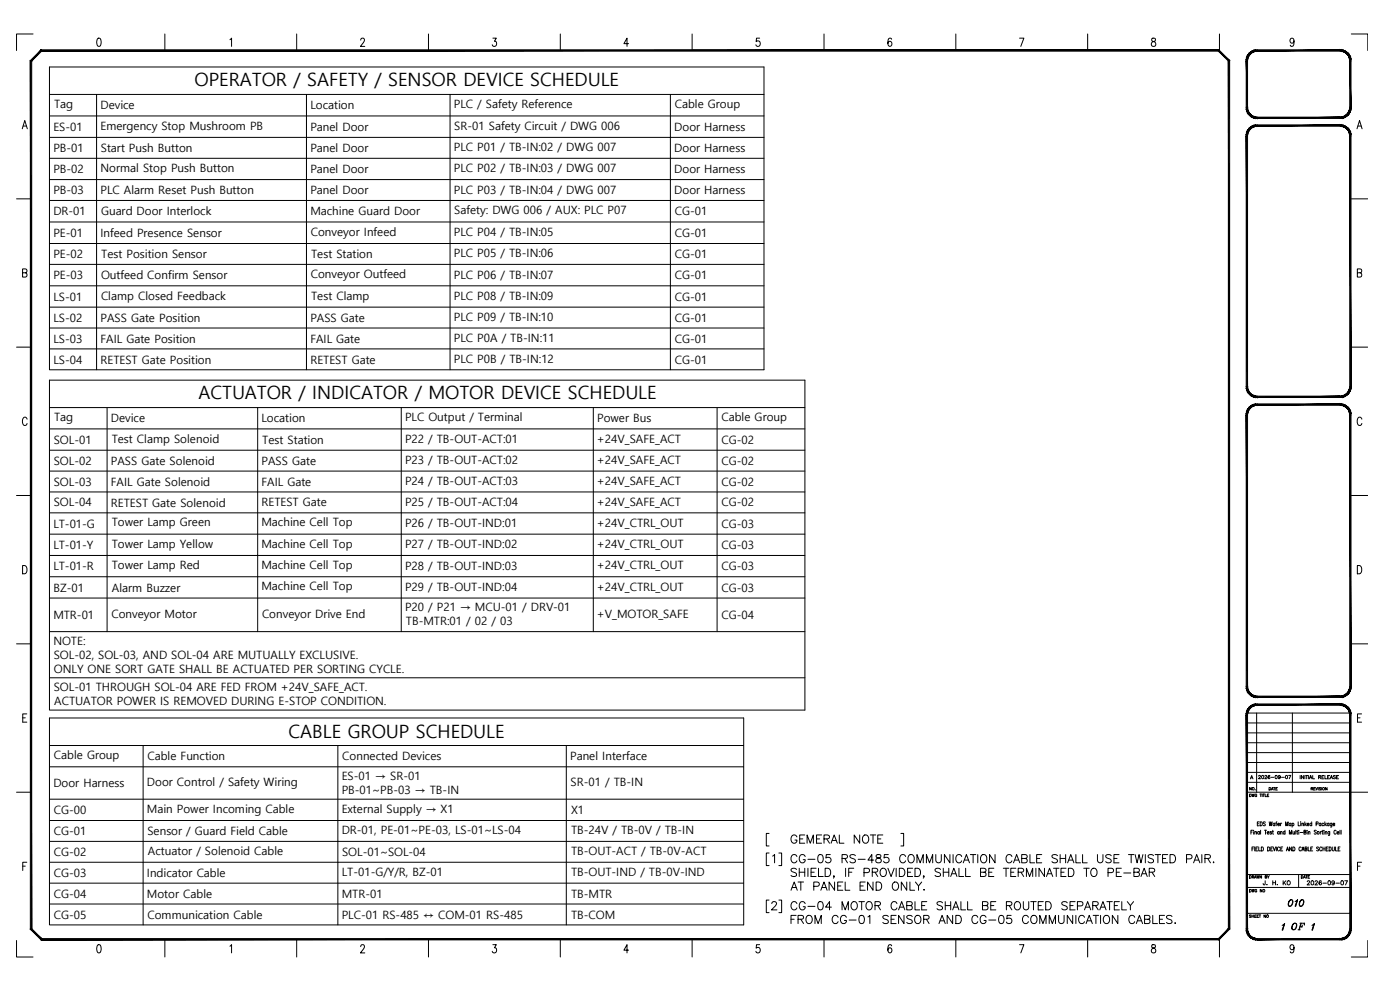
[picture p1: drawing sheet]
<svg xmlns="http://www.w3.org/2000/svg" width="420mm" height="297mm" viewBox="0 0 420 297" stroke-linecap="round" stroke-linejoin="round" font-family="sans-serif">
<!-- layer: Title blocks -->
<g fill="none" stroke="#000" stroke-width=".3">
<path d="M9.9 10.2h-4.9v4.9M29.3 11.5l.5-.1a1.61 1.61 0 0 1 0 2.5h-.2a1.83 1.83 0 0 1-.3-2.4zM49.5 10.2v4.9M69 11.9l.5-.5v2.5M89 10.2v4.9M108.3 12l.3-.6 .6 .1 .2 .4-.3 .8-.9 1.2h1.3M128.6 10.2v4.9M147.9 11.4h1.1l-.6 1a.73 .73 0 0 1 .6 1.1 .73 .73 0 0 1-1.3-.1M168.2 10.2v4.9M188.6 13.1h-1.4l1-1.7v2.5M207.7 10.2v4.9M228 11.4h-1l-.1 1.1a.76 .76 0 0 1 1.1 .1 .76 .76 0 0 1 0 1 .76 .76 0 0 1-1.1 .1v-.3"/>
<path d="M247.3 10.2v4.9M267.6 11.8a.54 .54 0 0 0-.9-.3l-.1 .4a1.61 1.61 0 0 0 .4 2 .73 .73 0 0 0 .7-.8 .73 .73 0 0 0-1-.6l-.2 .6M286.9 10.2v4.9M306 11.4h1.3l-.9 2.5M326.4 10.2v4.9M345.7 11.5v.8a.9 .9 0 0 1 1.1 .5 .9 .9 0 0 1-.4 1.1 .79 .79 0 0 1-.9-.8 .79 .79 0 0 1 1-.7l.2-.1a.52 .52 0 0 0-.3-.9zM366 10.2v4.9M388.4 12.3l-.3 .5a.67 .67 0 0 1-.9-.2 .67 .67 0 0 1 .2-.9 .67 .67 0 0 1 .9 .1l.1 .5a1.18 1.18 0 0 1-.8 1.6l-.4-.3M405.5 10.2h5v4.9M6.7 38.6l.7-2.4 .8 2.4M7 37.8h.9M407.3 38.6l.7-2.4 .8 2.4"/>
<path d="M407.6 37.8h.9M5 59.7h4.3M405.5 59.7h5M6.8 81.8l1.1-.1 .2-.3-.2-.6-1.1-.1v2.4h.8l.4-.2v-.8l-.4-.3M407.4 81.8l1.1-.1 .2-.3-.2-.6-1.1-.1v2.4h.8l.4-.2v-.8l-.4-.3M5 104.2h4.3M405.5 104.2h5M8.1 125.8a.72 .72 0 0 0-.9-.6 .72 .72 0 0 0-.5 .9v.6a.72 .72 0 0 0 .6 .9 .72 .72 0 0 0 .8-.5M408.7 125.8a.72 .72 0 0 0-.9-.6 .72 .72 0 0 0-.5 .9v.6a.72 .72 0 0 0 .5 .9 .72 .72 0 0 0 .9-.5M5 148.7h4.3M405.5 148.7h5M6.8 169.7a1.32 1.32 0 0 1 1.3 .8 1.32 1.32 0 0 1-.4 1.5l-.9 .2z"/>
<path d="M407.4 169.7a1.32 1.32 0 0 1 1.3 .8 1.32 1.32 0 0 1-.4 1.5l-.9 .2zM5 193.2h4.3M405.5 193.2h5M6.8 215.4h.8M8.1 214.2h-1.3v2.5h1.3M407.4 215.4h.8M408.6 214.2h-1.2v2.5h1.2M5 237.7h4.3M405.5 237.7h5M6.8 259.9h.8M8.1 258.7h-1.3v2.5M407.4 259.9h.8"/>
<path d="M408.6 258.7h-1.2v2.5M5 282.2v4.9h4.9M29.3 283.5l.5-.1a1.61 1.61 0 0 1 0 2.5h-.2a1.82 1.82 0 0 1-.3-2.4zM49.5 281.8v5.3M69 283.9l.5-.5v2.5M89 281.8v5.3M108.3 284l.3-.6 .6 .1 .2 .4-.3 .8-.9 1.2h1.3M128.6 281.8v5.3M147.9 283.4h1.1l-.6 1a.73 .73 0 0 1 .6 1.1 .73 .73 0 0 1-1.3-.1M168.2 281.8v5.3M188.6 285.1h-1.4l1-1.7v2.5M207.7 281.8v5.3"/>
<path d="M228 283.4h-1l-.1 1.1a.76 .76 0 0 1 1.1 .1 .76 .76 0 0 1 0 1 .76 .76 0 0 1-1.1 .1v-.3M247.3 281.8v5.3M267.6 283.8a.53 .53 0 0 0-.9-.3l-.1 .4a1.61 1.61 0 0 0 .4 2 .73 .73 0 0 0 .7-.8 .73 .73 0 0 0-1-.6l-.2 .6M286.9 281.8v5.3M306 283.4h1.3l-.9 2.5M326.4 281.8v5.3M345.7 283.5v.8a.9 .9 0 0 1 1 .5 .9 .9 0 0 1-.3 1.1 .79 .79 0 0 1-.9-.8 .79 .79 0 0 1 1-.7l.2-.1a.52 .52 0 0 0-.3-.9zM366 281.6v5.5M388.4 284.3l-.3 .6a.7 .7 0 0 1-1-.7 .7 .7 0 0 1 1-.7l.3 .8a1.18 1.18 0 0 1-.8 1.6l-.4-.3M410.5 282.2v4.9h-5"/>
</g>
<!-- layer: TITLE -->
<g fill="none" stroke="#000" stroke-width=".3">
<path d="M368.8 18.3v17.3M374.2 219.9h31.1M374.2 216.9h31.1M374.2 213.9h31.1M377.1 213.9v23.8M387.9 213.9v23.8M374.2 237.7h31.1M374.2 234.7h31.1M374.2 231.7h31.1M374.2 228.8h31.1M374.2 225.8h31.1M374.2 222.9h31.1"/>
<path d="M375 238.2l.5 .2-.1 .6h-.4zM375.5 236.3v.7l-.5-.7v.7M375.7 238.2l.2 .8 .2-.8 .2 .8 .1-.8M376.7 237h.1M377.2 238.4a.28 .28 0 0 0-.3-.2 .28 .28 0 0 0-.3 .3v.2a.28 .28 0 0 0 .3 .3 .28 .28 0 0 0 .3-.3h-.2M378.1 238.2h.5M378.4 238.2v.8M378.8 238.2v.8M379 238.2h.5M379.3 238.2v.8M379.7 238.2v.8h.4M380.3 238.6h.3"/>
<path d="M380.8 238.2h-.5v.8h.5M380.9 236.3l.4 .1-.1 .6h-.3zM381.5 237l.3-.7 .3 .7M381.6 236.8h.4M382.2 236.3h.5M382.4 236.3v.7M382.9 236.6h.3M383.4 236.3h-.5v.7h.5M393.5 236.6l.5-.2-.5-.1v.7M393.7 236.6l.3 .4M394.3 236.6h.3M394.7 236.3h-.4v.7h.4"/>
<path d="M394.9 236.3l.2 .7 .3-.7M395.6 236.3v.7M396.4 236.4h-.5l.5 .3-.1 .3-.4-.1M396.6 236.3v.7M398.3 236.3v.7l-.5-.7v.7M368.8 254.7v24M375.4 249.7h.4M375.7 254.7h.4M376 249.1h-.6v1.2M376.2 249.1h.1M376.2 249.5v.8M376.3 254.1h-.6v1.2"/>
<path d="M376.5 254.1v1.2M376.6 249.7l.4-.2 .1 .8M376.6 249.5v.8M376.9 254.7h.4M377.3 247.2h.4M377.5 254.1h-.6v1.2h.6M377.8 254.1v1.2h.5M377.9 246.6h-.6v1.2h.6M378 249.7a.33 .33 0 0 0-.5 0 .33 .33 0 0 0 0 .4 .33 .33 0 0 0 .5 0M378 249.5v.8M378.2 246.6a.6 .6 0 0 1 .6 .6 .6 .6 0 0 1-.6 .6zM378.3 249.1v1.2"/>
<path d="M378.5 254.1a.6 .6 0 0 1 .7 .6 .6 .6 0 0 1-.7 .6zM379.5 249.1h.6M379.7 246.8l-.2-.2-.4 .2 .6 .5a.33 .33 0 0 1-.1 .5 .33 .33 0 0 1-.5-.2M379.8 249.1v1.2M380.3 249.8h.5v-.3a.33 .33 0 0 0-.5 .4 .33 .33 0 0 0 .5 .2M380.4 254.1a.6 .6 0 0 1 .7 .6 .6 .6 0 0 1-.7 .6zM380.9 246.6l.2 1.2 .3-1.2 .2 1.2 .2-1.2M381.4 254.7h.3M381.6 249.7l-.4-.2 .4 .6-.2 .2-.3-.2M381.8 249.5h.4M382 249.1v1l.2 .2M382 254.1h-.6v1.2h.6"/>
<path d="M382.1 254.1l.4 1.2 .3-1.2M382.6 247.2l-.1-.2a.33 .33 0 0 0-.5 .4 .33 .33 0 0 0 .6 .2M382.6 247v.8M382.8 247h.4M383.1 254.1v1.2M383.2 246.6l-.2 .2v1M383.4 247.3h.6l-.1-.3a.34 .34 0 0 0-.5 .4 .34 .34 0 0 0 .6 .2M383.9 249.7l-.1-.2a.33 .33 0 0 0-.4 .4 .33 .33 0 0 0 .5 .2M383.9 249.5v.8M384.1 254.4a.35 .35 0 0 0-.5-.3 .35 .35 0 0 0-.2 .5v.3a.35 .35 0 0 0 .2 .4 .35 .35 0 0 0 .5-.3M384.3 249.7l.4-.2 .1 .8M384.3 249.5v.8"/>
<path d="M384.3 247v.8M384.4 254.7h.3M384.7 247l-.4 .3M385 254.1h-.6v1.2h.6M385.6 249.7a.33 .33 0 0 0-.4 0 .33 .33 0 0 0 0 .4 .33 .33 0 0 0 .4 0M385.6 249.1v1.2M385.8 247.8v-1.2l.4 1.2 .4-1.2v1.2M386 255.3l.4-1.2 .4 1.2M386.2 254.9h.4M387 250.3v-1.2l.3 1.2 .4-1.2v1.2M387.4 247.2l-.1-.2a.34 .34 0 0 0-.4 .4 .34 .34 0 0 0 .5 .2M387.4 247v.8"/>
<path d="M387.6 254.1v1.2l-.6-1.2v1.2M387.8 247.2l.1-.2a.34 .34 0 0 1 .4 .4 .34 .34 0 0 1-.5 .2M387.8 247v1.2M388 254.1a.6 .6 0 0 1 .6 .6 .6 .6 0 0 1-.6 .6zM388 249.5l.1 .7 .4-.1M388.5 249.5v.8M388.9 249.1v1.2M389.2 249.5h.3M389.3 249.1v1l.2 .2M389.6 246.6v1.2h.5M389.7 249.1h.1M389.8 249.5v.8"/>
<path d="M390.2 249.8h.8M390.3 246.6h.1M390.4 247v.8M390.5 254.4a.35 .35 0 0 0-.4-.3 .35 .35 0 0 0-.3 .5v.3a.35 .35 0 0 0 .3 .4 .35 .35 0 0 0 .4-.3M390.7 255.3l.4-1.2 .3 1.2M390.7 247.2l.5-.2v.8M390.7 247v.8M390.8 254.9h.5M391.3 249.7l.6-.1v-.4l-.6-.1v1.2l.6-.1-.2-.5M391.6 246.6v1.2M391.7 254.7l.5-.1v-.4l-.5-.1v1.2l.5-.1-.1-.5M391.8 247.3l.3 .5"/>
<path d="M392 247l-.4 .5M392.2 249.1h.1M392.3 249.5v.8M392.3 247.3h.5v-.3a.33 .33 0 0 0-.5 .4 .33 .33 0 0 0 .5 .2M392.6 254.1v1.2h.5M392.6 249.7l.5-.2v.8M392.6 249.5v.8M393.4 254.7h.3M393.7 247.2l-.1-.2a.34 .34 0 0 0-.5 .4 .34 .34 0 0 0 .6 .2M393.7 246.6v1.2M394 254.1h-.6v1.2h.6M395 247.2h.5l.1-.5-.6-.1v1.2"/>
<path d="M395 249.3l-.2-.2-.4 .2 .6 .5a.33 .33 0 0 1-.1 .5 .33 .33 0 0 1-.5-.2M395.8 254.3l-.3-.2-.4 .2 .6 .5a.33 .33 0 0 1-.1 .5 .33 .33 0 0 1-.5-.2M396.2 249.5v.8M396.4 247.2l-.1-.2a.34 .34 0 0 0-.4 .4 .34 .34 0 0 0 .5 .2M396.4 247v.8M396.6 249.5l-.4 .3M396.7 254.4a.35 .35 0 0 0-.4-.3 .35 .35 0 0 0-.3 .5v.3a.35 .35 0 0 0 .3 .4 .35 .35 0 0 0 .4-.3M396.7 249.5h.3M396.8 249.1v1l.3 .2M397 254.7h.7M397 254.1v1.2M397.3 247.2l-.1-.2a.34 .34 0 0 0-.5 .4 .34 .34 0 0 0 .6 .2"/>
<path d="M397.3 249.1h.1M397.3 249.5v.8M397.6 246.6v1.2M397.7 254.1v1.2M397.7 249.7l.5-.2v.8M397.7 249.5v.8M397.8 247.3l.3 .5M398 254.7h.4M398 247l-.4 .5M398.6 254.1h-.6v1.2h.6M398.9 247.2l-.1-.2a.33 .33 0 0 0-.5 .4 .33 .33 0 0 0 .6 .2M398.9 247v.8"/>
<path d="M398.9 254.1a.59 .59 0 0 1 .6 .6 .59 .59 0 0 1-.6 .6zM399.1 249.5l-.1 1.1h-.3M399.1 249.7l-.1-.2a.34 .34 0 0 0-.5 .4 .34 .34 0 0 0 .6 .2M399.7 247v1l-.4 .1M399.7 247.2l-.1-.2a.34 .34 0 0 0-.4 .4 .34 .34 0 0 0 .5 .2M399.8 254.1v.9l.3 .3 .3-.2 .1-1M400 247.3h.6l-.1-.3a.34 .34 0 0 0-.5 .4 .34 .34 0 0 0 .6 .2M400.8 254.1v1.2h.6M401 249.4a.35 .35 0 0 0-.4-.3 .35 .35 0 0 0-.3 .4v.3a.35 .35 0 0 0 .3 .5 .35 .35 0 0 0 .4-.3M401.3 249.8h.5l-.1-.3a.33 .33 0 0 0-.4 .4 .33 .33 0 0 0 .5 .2M401.6 254.7h.4M402.1 249.1v1.2"/>
<path d="M402.2 254.1h-.6v1.2h.6M402.5 249.1v1.2M374.2 274h31.1M374.2 266.3h31.1M374.2 262.4h31.1M375 262.7l.4 .1v.7h-.4zM375 266.9l.4 .1v.6h-.4zM375.5 274.6h-.5l.5 .6h-.5M375.7 266.9l.2 .7 .2-.7 .2 .7 .1-.7M375.7 274.5v.8M375.7 274.9h.6M375.8 263.1h.4l.1-.3-.5-.1v.8"/>
<path d="M376 263.1l.3 .4M376.3 274.5v.8M376.4 263.5l.3-.8 .3 .8M376.6 274.9h.2M376.6 263.2h.3M377 274.5h-.4v.8h.4M377.1 262.7l.2 .8 .2-.8 .2 .8 .2-.8M377.2 267.1a.28 .28 0 0 0-.3-.2 .28 .28 0 0 0-.3 .3v.1a.28 .28 0 0 0 .3 .4 .28 .28 0 0 0 .3-.4h-.2M377.3 274.9h.3M377.7 274.5h-.4v.8h.4M377.9 274.5h.5M378.1 274.5v.8"/>
<path d="M378.6 262.7v.8l-.5-.8v.8M378.7 266.9v.7l-.5-.7v.7M379.7 263.1h.4l.1-.3-.5-.1v.8l.5-.1-.2-.3M379.7 264.3l-.1 1.1h-.4l-.1-.3M379.8 274.5v.8l-.5-.8v.8M380.2 265.4h.1M380.4 262.7l.2 .8M380.9 262.7l-.3 .4M382 264.3v1.2M382 264.9h.8M382.8 264.3v1.2M383.3 265.4h.1"/>
<path d="M385.1 264.3v1.2M385.4 264.8l.5 .7M385.9 264.3l-.8 .8M393.7 277.7l.8-.6-.6 2M394.3 277.5l-.5 1.6M394.4 277.4l-.4 .2M394.5 277.1l-.8 2"/>
<circle cx="376.1" cy="236.6" r=".36"/>
<circle cx="397.2" cy="236.6" r=".36"/>
<circle cx="395.6" cy="249.8" r=".37"/>
<circle cx="379.3" cy="267.2" r=".35"/>
<circle cx="380.4" cy="274.9" r=".35"/>
<circle cx="386.8" cy="264.8" r=".57"/>
</g>
<g fill="#000" stroke="#000" stroke-width=".3">
<path d="M374 18.3l.4 13.9v-13.9zM374 18.3l.4 13.9h-.4z"/>
<path d="M376.8 15h.5v.3zM376.8 15l.1 .4 .4-.1zM376.3 15.1l.5-.1 .1 .4zM376.3 15.1l.1 .4 .5-.1zM375.8 15.3l.5-.2 .1 .4zM375.8 15.3l.2 .4 .4-.2zM375.4 15.6l.4-.3 .2 .4zM375.4 15.6l.2 .3 .4-.2zM375 15.9l.4-.3 .2 .3zM375 15.9l.2 .3 .4-.3zM375 15.9l.2 .3-.6 .1zM374.6 16.3l.4 .2 .2-.3zM374.6 16.3l.4 .2-.6 .3zM374.4 16.8l.3 .1 .3-.4zM374.4 16.8l.3 .1-.5 .3zM374.2 17.2l.3 .1 .2-.4zM374.2 17.2l.3 .1-.5 .4zM374 17.7l.4 .1 .1-.5zM374 17.7l.4 .1-.4 .5zM374.4 17.8l-.4 .5h.4z"/>
<path d="M377.3 15.3h24.9v-.3zM377.3 15h24.9l-24.9 .3z"/>
<path d="M405.1 18.3l.4 13.9v-13.9zM405.1 18.3l.4 13.9h-.4z"/>
<path d="M405.4 17.7l.1 .6h-.4zM405 17.8l.1 .5 .3-.6zM405.3 17.2l.1 .5-.4 .1zM404.9 17.3l.1 .5 .3-.6zM405.1 16.8l.2 .4-.4 .1zM404.8 16.9l.1 .4 .2-.5zM404.8 16.3l.3 .5-.3 .1zM404.5 16.5l.3 .4v-.6zM404.5 15.9l.3 .4-.3 .2zM404.5 15.9l-.3 .3 .3 .3zM404.1 15.6l.4 .3-.3 .3zM404.1 15.6l-.2 .3 .3 .3zM403.7 15.3l.4 .3-.2 .3zM403.7 15.3l-.2 .4 .4 .2zM403.2 15.1l.5 .2-.2 .4zM403.2 15.1l-.1 .4 .4 .2zM402.7 15l.5 .1-.1 .4zM402.7 15l-.1 .4 .5 .1zM402.2 15h.5l-.1 .4zM402.2 15v.3l.4 .1z"/>
<path d="M374 32.2h.4l-.4 .5zM374.4 32.2l-.4 .5h.4zM374 32.7h.4l-.2 .5zM374.4 32.7l-.2 .5 .3-.1zM374.2 33.2l.3-.1-.1 .6zM374.5 33.1l-.1 .6 .3-.1zM374.4 33.7l.3-.1-.1 .6zM374.7 33.6l-.1 .6 .4-.3zM374.6 34.2l.4-.3v.7zM375 33.9v.7l.2-.3zM375 34.6l.2-.3 .2 .6zM375.2 34.3l.2 .6 .2-.3zM375.6 34.6l.2 .6-.4-.3zM375.6 34.6l.2 .6 .2-.4zM376 34.8l.3 .6-.5-.2zM376 34.8l.3 .6 .1-.4zM376.4 35l.4 .5-.5-.1zM376.4 35l.4 .5 .1-.4zM376.9 35.1l.4 .4h-.5zM376.9 35.1l.4 .4v-.3z"/>
<path d="M376.8 37.5h.5v.4zM376.8 37.5l.1 .4h.4zM376.3 37.6l.5-.1 .1 .4zM376.3 37.6l.1 .4 .5-.1zM375.8 37.8l.5-.2 .1 .4zM375.8 37.8l.2 .4 .4-.2zM375.4 38.1l.4-.3 .2 .4zM375.4 38.1l.2 .3 .4-.2zM375 38.4l.4-.3 .2 .3zM375 38.4l.2 .3 .4-.3zM375 38.4l.2 .3-.6 .1zM374.6 38.8l.4 .3 .2-.4zM374.6 38.8l.4 .3-.6 .2zM374.4 39.3l.3 .1 .3-.3zM374.4 39.3l.3 .1-.5 .3zM374.2 39.7l.3 .2 .2-.5zM374.2 39.7l.3 .2-.5 .4zM374 40.3h.4l.1-.4zM374 40.3h.4l-.4 .5zM374.4 40.3l-.4 .5h.4z"/>
<path d="M377.3 35.5h24.9v-.3zM377.3 35.2h24.9l-24.9 .3z"/>
<path d="M377.3 37.9h24.9v-.4zM377.3 37.5h24.9l-24.9 .4z"/>
<path d="M402.2 35.2l.5 .3h-.5zM402.2 35.2l.5 .3-.1-.4zM402.6 35.1l.6 .3-.5 .1zM402.6 35.1l.6 .3-.1-.4zM403.1 35l.6 .2-.5 .2zM403.1 35l.6 .2-.2-.4zM403.5 34.8l.6 .1-.4 .3zM403.5 34.8l.6 .1-.2-.3zM403.9 34.6h.6l-.4 .3zM403.9 34.6h.6l-.3-.3zM404.2 34.3l.6-.1-.3 .4zM404.5 33.9l-.3 .4 .6-.1zM404.5 33.9l.6-.2-.3 .5zM404.8 33.6l-.3 .3 .6-.2zM404.8 33.6l.5-.4-.2 .5zM404.9 33.1l-.1 .5 .5-.4zM404.9 33.1l.5-.4-.1 .5zM405 32.7l-.1 .4 .5-.4zM405.5 32.2l-.1 .5h-.4zM405.1 32.2l-.1 .5 .5-.5z"/>
<path d="M374 40.8l.4 75.2v-75.2zM374 40.8l.4 75.2h-.4z"/>
<path d="M405.1 40.8l.4 75.2v-75.2zM405.1 40.8l.4 75.2h-.4z"/>
<path d="M405.4 40.3l.1 .5h-.4zM405 40.3l.1 .5 .3-.5zM405.3 39.7l.1 .6h-.4zM404.9 39.9l.1 .4 .3-.6zM405.1 39.3l.2 .4-.4 .2zM404.8 39.4l.1 .5 .2-.6zM404.8 38.8l.3 .5-.3 .1zM404.5 39.1l.3 .3v-.6zM404.5 38.4l.3 .4-.3 .3zM404.2 38.7l.3 .4v-.7zM404.1 38.1l.4 .3-.3 .3zM404.1 38.1l-.2 .3 .3 .3zM403.7 37.8l.4 .3-.2 .3zM403.7 37.8l-.2 .4 .4 .2zM403.2 37.6l.5 .2-.2 .4zM403.2 37.6l-.1 .4 .4 .2zM402.7 37.5l.5 .1-.1 .4zM402.7 37.5l-.1 .4 .5 .1zM402.2 37.5h.5l-.1 .4zM402.2 37.5v.4h.4z"/>
<path d="M374 116h.4l-.4 .5zM374.4 116l-.4 .5 .4-.1zM374 116.5l.4-.1-.2 .6zM374.4 116.4l-.2 .6 .3-.1zM374.2 117l.3-.1-.1 .5zM374.5 116.9l-.1 .5 .3-.1zM374.4 117.4l.3-.1-.1 .6zM374.7 117.3l-.1 .6 .4-.2zM374.6 117.9l.4-.2v.6zM375 117.7v.6l.2-.3zM375 118.3l.2-.3 .2 .6zM375.2 118l.2 .6 .2-.3zM375.6 118.3l.2 .6-.4-.3zM375.6 118.3l.2 .6 .2-.4zM376 118.5l.3 .6-.5-.2zM376 118.5l.3 .6 .1-.4zM376.4 118.7l.4 .5-.5-.1zM376.4 118.7l.4 .5 .1-.4zM376.9 118.8l.4 .5-.5-.1zM376.9 118.8l.4 .5v-.4z"/>
<path d="M377.3 118.9v.4l24.9-.4zM377.3 119.3l24.9-.4v.4z"/>
<path d="M402.2 118.9l.5 .3-.5 .1zM402.2 118.9l.5 .3-.1-.4zM402.6 118.8l.6 .3-.5 .1zM402.6 118.8l.6 .3-.1-.4zM403.1 118.7l.6 .2-.5 .2zM403.1 118.7l.6 .2-.2-.4zM403.5 118.5l.6 .1-.4 .3zM403.5 118.5l.6 .1-.2-.3zM403.9 118.3h.6l-.4 .3zM403.9 118.3h.6l-.3-.3zM404.2 118l.6-.1-.3 .4zM404.5 117.7l-.3 .3 .6-.1zM404.5 117.7l.6-.3-.3 .5zM404.8 117.3l-.3 .4 .6-.3zM404.8 117.3l.5-.3-.2 .4zM404.9 116.9l-.1 .4 .5-.3zM404.9 116.9l.5-.4-.1 .5zM405 116.4l-.1 .5 .5-.4zM405.5 116l-.1 .5-.4-.1zM405.1 116l-.1 .4 .5-.4z"/>
<path d="M374 124.5l.4 81.5v-81.5zM374 124.5l.4 81.5h-.4z"/>
<path d="M377.3 121.2v.4l24.9-.4zM377.3 121.6l24.9-.4v.4z"/>
<path d="M376.8 121.2h.5v.4zM376.8 121.2l.1 .4h.4zM376.3 121.4l.5-.2 .1 .4zM376.3 121.4l.1 .3 .5-.1zM375.8 121.6l.5-.2 .1 .3zM375.8 121.6l.2 .3 .4-.2zM375.4 121.8l.4-.2 .2 .3zM375.4 121.8l.2 .3 .4-.2zM375 122.2l.4-.4 .2 .3zM375 122.2l.2 .2 .4-.3zM375 122.2l.2 .2-.6 .2zM374.6 122.6l.4 .2 .2-.4zM374.6 122.6l.4 .2-.6 .2zM374.4 123l.3 .2 .3-.4zM374.4 123l.3 .2-.5 .3zM374.2 123.5l.3 .1 .2-.4zM374.2 123.5l.3 .1-.5 .4zM374 124l.4 .1 .1-.5zM374 124l.4 .1-.4 .4zM374.4 124.1l-.4 .4h.4z"/>
<path d="M405.4 124l.1 .5h-.4zM405 124.1l.1 .4 .3-.5zM405.3 123.5l.1 .5-.4 .1zM404.9 123.6l.1 .5 .3-.6zM405.1 123l.2 .5-.4 .1zM404.8 123.2l.1 .4 .2-.6zM404.8 122.6l.3 .4-.3 .2zM404.5 122.8l.3 .4v-.6zM404.5 122.2l.3 .4-.3 .2zM404.5 122.2l-.3 .2 .3 .4zM404.1 121.8l.4 .4-.3 .2zM404.1 121.8l-.2 .3 .3 .3zM403.7 121.6l.4 .2-.2 .3zM403.7 121.6l-.2 .3 .4 .2zM403.2 121.4l.5 .2-.2 .3zM403.2 121.4l-.1 .3 .4 .2zM402.7 121.2l.5 .2-.1 .3zM402.7 121.2l-.1 .4 .5 .1zM402.2 121.2h.5l-.1 .4zM402.2 121.2v.4h.4z"/>
<path d="M405.1 124.5l.4 81.5v-81.5zM405.1 124.5l.4 81.5h-.4z"/>
<path d="M374 206h.4l-.4 .5zM374.4 206l-.4 .5 .4-.1zM374 206.5l.4-.1-.2 .6zM374.4 206.4l-.2 .6 .3-.1zM374.2 207l.3-.1-.1 .6zM374.5 206.9l-.1 .6 .3-.2zM374.4 207.5l.3-.2-.1 .6zM374.7 207.3l-.1 .6 .4-.2zM374.6 207.9l.4-.2v.6zM375 207.7v.6l.2-.3zM375 208.3l.2-.3 .2 .6zM375.2 208l.2 .6 .2-.3zM375.6 208.3l.2 .6-.4-.3zM375.6 208.3l.2 .6 .2-.4zM376 208.5l.3 .6-.5-.2zM376 208.5l.3 .6 .1-.4zM376.4 208.7l.4 .5-.5-.1zM376.4 208.7l.4 .5 .1-.4zM376.9 208.8l.4 .5-.5-.1zM376.9 208.8l.4 .5v-.4z"/>
<path d="M374 214.5l.4 64.2v-64.2zM374 214.5l.4 64.2h-.4z"/>
<path d="M377.3 208.9v.4l24.9-.4zM377.3 209.3l24.9-.4v.4z"/>
<path d="M377.3 211.2v.4l24.9-.4zM377.3 211.6l24.9-.4v.4z"/>
<path d="M376.8 211.2h.5v.4zM376.8 211.2l.1 .4h.4zM376.3 211.4l.5-.2 .1 .4zM376.3 211.4l.1 .3 .5-.1zM375.8 211.6l.5-.2 .1 .3zM375.8 211.6l.2 .3 .4-.2zM375.4 211.8l.4-.2 .2 .3zM375.4 211.8l.2 .3 .4-.2zM375 212.2l.4-.4 .2 .3zM375 212.2l.2 .2 .4-.3zM375 212.2l.2 .2-.6 .2zM374.6 212.6l.4 .2 .2-.4zM374.6 212.6l.4 .2-.6 .2zM374.4 213l.3 .2 .3-.4zM374.4 213l.3 .2-.5 .3zM374.2 213.5l.3 .1 .2-.4zM374.2 213.5l.3 .1-.5 .4zM374 214l.4 .1 .1-.5zM374 214l.4 .1-.4 .4zM374.4 214.1l-.4 .4h.4z"/>
<path d="M402.2 208.9l.5 .3-.5 .1zM402.2 208.9l.5 .3-.1-.4zM402.6 208.8l.6 .3-.5 .1zM402.6 208.8l.6 .3-.1-.4zM403.1 208.7l.6 .2-.5 .2zM403.1 208.7l.6 .2-.2-.4zM403.5 208.5l.6 .1-.4 .3zM403.5 208.5l.6 .1-.2-.3zM403.9 208.3h.6l-.4 .3zM403.9 208.3h.6l-.3-.3zM404.2 208l.6-.1-.3 .4zM404.5 207.7l-.3 .3 .6-.1zM404.5 207.7l.6-.2-.3 .4zM404.8 207.3l-.3 .4 .6-.2zM404.8 207.3l.5-.3-.2 .5zM404.9 206.9l-.1 .4 .5-.3zM404.9 206.9l.5-.4-.1 .5zM405 206.4l-.1 .5 .5-.4zM405.5 206l-.1 .5-.4-.1zM405.1 206l-.1 .4 .5-.4z"/>
<path d="M405.4 214l.1 .5h-.4zM405 214.1l.1 .4 .3-.5zM405.3 213.5l.1 .5-.4 .1zM404.9 213.6l.1 .5 .3-.6zM405.1 213l.2 .5-.4 .1zM404.8 213.2l.1 .4 .2-.6zM404.8 212.6l.3 .4-.3 .2zM404.5 212.8l.3 .4v-.6zM404.5 212.2l.3 .4-.3 .2zM404.5 212.2l-.3 .2 .3 .4zM404.1 211.8l.4 .4-.3 .2zM404.1 211.8l-.2 .3 .3 .3zM403.7 211.6l.4 .2-.2 .3zM403.7 211.6l-.2 .3 .4 .2zM403.2 211.4l.5 .2-.2 .3zM403.2 211.4l-.1 .3 .4 .2zM402.7 211.2l.5 .2-.1 .3zM402.7 211.2l-.1 .4 .5 .1zM402.2 211.2h.5l-.1 .4zM402.2 211.2v.4h.4z"/>
<path d="M405.1 214.5l.4 64.2v-64.2zM405.1 214.5l.4 64.2h-.4z"/>
<path d="M368.6 18.3v260.3l.4 .2zM368.6 18.3l.4-.1v260.6zM365.7 15.3l2.9 3 .4-.1zM365.8 15l3.2 3.2-3.3-2.9zM12.5 15.3h353.2l.1-.3zM12.3 15h353.5l-353.3 .3zM12.3 15l-2.8 3.3 3-3zM9.1 18.2l3.2-3.2-2.8 3.3zM9.1 18.2l.4 260.4v-260.3zM9.1 18.2l.4 260.4-.4 .2zM9.1 278.8l3.4 2.8-3-3zM9.1 278.8l3.4 2.8-.2 .4zM12.5 281.6l-.2 .4 353.4-.4zM12.3 282l353.4-.4 .1 .4zM368.6 278.6l-2.9 3 .1 .4zM368.6 278.6l.4 .2-3.2 3.2z"/>
<path d="M374 278.7h.4l-.4 .5zM374.4 278.7l-.4 .5h.4zM374 279.2h.4l-.2 .5zM374.4 279.2l-.2 .5 .3-.1zM374.2 279.7l.3-.1-.1 .6zM374.5 279.6l-.1 .6 .3-.2zM374.4 280.2l.3-.2-.1 .6zM374.7 280l-.1 .6 .4-.2zM374.6 280.6l.4-.2v.6zM375 280.4v.6l.2-.2zM375 281l.2-.2 .2 .6zM375.2 280.8l.2 .6 .2-.3zM375.6 281.1l.2 .5-.4-.2zM375.6 281.1l.2 .5 .2-.3zM376 281.3l.3 .5-.5-.2zM376 281.3l.3 .5 .1-.3zM376.4 281.5l.4 .5-.5-.2zM376.4 281.5l.4 .5 .1-.4zM376.9 281.6l.4 .4h-.5zM376.9 281.6l.4 .4v-.4z"/>
<path d="M377.3 281.6v.4l24.9-.4zM377.3 282l24.9-.4v.4z"/>
<path d="M402.2 281.6l.5 .4h-.5zM402.2 281.6l.5 .4-.1-.4zM402.6 281.6l.6 .2-.5 .2zM402.6 281.6l.6 .2-.1-.3zM403.1 281.5l.6 .1-.5 .2zM403.1 281.5l.6 .1-.2-.3zM403.5 281.3l.6 .1-.4 .2zM403.5 281.3l.6 .1-.2-.3zM403.9 281.1l.6-.1-.4 .4zM403.9 281.1l.6-.1-.3-.2zM404.2 280.8l.6-.2-.3 .4zM404.5 280.4l-.3 .4 .6-.2zM404.5 280.4l.6-.2-.3 .4zM404.8 280l-.3 .4 .6-.2zM404.8 280l.5-.3-.2 .5zM404.9 279.6l-.1 .4 .5-.3zM404.9 279.6l.5-.4-.1 .5zM405 279.2l-.1 .4 .5-.4zM405.5 278.7l-.1 .5h-.4zM405.1 278.7l-.1 .5 .5-.5z"/>
</g>
<!-- layer: TABLE -->
<g fill="none" stroke="#000" stroke-width=".3">
<path d="M14.8 20.1h214.5v90.8h-214.5zM14.8 28.3h214.5M14.8 34.8h214.5M29 28.3v82.6M92 28.3v82.6M135.1 28.3v82.6M201.2 28.3v82.6M14.8 41.2h214.5M14.8 47.5h214.5M14.8 53.9h214.5M14.8 60.1h214.5M14.8 66.6h214.5"/>
<path d="M14.8 73.1h214.5M14.8 79.3h214.5M14.8 85.8h214.5M14.8 92.2h214.5M14.8 98.4h214.5M14.8 114.1h226.8v99h-226.8zM14.8 104.7h214.5M14.8 122.3h226.8M14.8 128.7h226.8M14.8 135.1h226.8M32.1 122.3v67.2M77.3 122.3v67.2"/>
<path d="M120.4 122.3v67.2M178.1 122.3v67.2M215.2 122.3v67.2M14.8 141.3h226.8M14.8 147.6h226.8M14.8 153.9h226.8M14.8 160.3h226.8M14.8 166.7h226.8M14.8 173.1h226.8M14.8 179.4h226.8M14.8 189.5h226.8M14.8 215.4h208.4v62.1h-208.4z"/>
<path d="M14.8 203.4h226.8M14.8 223.7h208.4M14.8 230.1h208.4M14.8 239.8h208.4M43 223.7v53.8M101.4 223.7v53.8M170 223.7v53.8M14.8 246.2h208.4M14.8 252.4h208.4M14.8 258.7h208.4M14.8 265h208.4M14.8 271.2h208.4"/>
</g>
<!-- layer: TEXT_TITLE -->
<g fill="none" stroke="#000" stroke-width=".3">
<path d="M375.3 233.7l.4-1 .3 1M375.4 233.4h.5M377.7 232.9l.2-.2 .4 .1-.6 .9h.6M379.6 232.9l.2-.2 .4 .1-.6 .9h.6M381.1 232.8v-.1a.45 .45 0 0 0-.6 .4 .45 .45 0 0 0 .5 .5 .31 .31 0 0 0 0-.5 .31 .31 0 0 0-.5 .2M381.5 233.2h.8M384.2 233a.31 .31 0 0 1-.4 .2 .31 .31 0 0 1-.1-.4 .31 .31 0 0 1 .5 0v.7l-.3 .2-.2-.2M384.6 233.2h.9M386.7 232.7h.7l-.5 1M390.2 232.7v1M391.2 232.7v1l-.6-1v1M391.6 232.7v1"/>
<path d="M391.8 232.7h.7M392.2 232.7v1M392.7 232.7v1M393 233.7l.3-1 .4 1M393.1 233.3h.5M394 232.7v1h.5M395.7 233.1h.6l.1-.2-.7-.2v1M396.1 233.1l.3 .6M396.7 233.1h.4M397.3 232.7h-.6v1h.6M397.6 232.7v1h.6M398.4 233.1h.4"/>
<path d="M399 232.7h-.6v1h.6M399.2 233.7l.4-1 .3 1M399.3 233.3h.5M400.8 232.8h-.7l.7 .7h-.7M401.1 233.1h.4M401.7 232.7h-.6v1h.6M230.8 250.1h-.8v3.7h.8M230.8 255.9h-.8v3.8h.8M231.9 256.9l.6-.5v2.5M233.8 255.9h.8v3.8h-.8M239.2 251.1a.92 .92 0 0 0-1.1-.6 .92 .92 0 0 0-.7 1 1.02 1.02 0 0 0 .3 1.3 1.02 1.02 0 0 0 1.3-.2l.2-.6h-.6M239.2 257a.91 .91 0 0 0-1.1-.6 .91 .91 0 0 0-.7 .9v.6a.92 .92 0 0 0 .7 1 .92 .92 0 0 0 1.1-.6"/>
<path d="M240 251.7h.9M241.5 250.5h-1.5v2.5h1.5M241.6 257a.91 .91 0 0 0-1-.6 .91 .91 0 0 0-.7 .9v.6a.89 .89 0 0 0 .9 1 .89 .89 0 0 0 .8-1h-.5M242.2 253v-2.5l1 2.5 .9-2.5v2.5M242.5 257.8h2.1M245.1 251.7h.9M245.8 256.5a.83 .83 0 0 1 1.1 .4 1.16 1.16 0 0 1 .1 1.4 1.16 1.16 0 0 1-1.2 .5l-.4-1zM246.6 250.5h-1.5v2.5h1.5M247.3 251.7l1.4-.1 .2-.6-.5-.5h-1.1v2.5M248.1 251.7l.8 1.3M249.2 256.4h-1.2l-.1 1.1a.88 .88 0 0 1 1.3-.1 .88 .88 0 0 1-.2 1.3 .88 .88 0 0 1-1.2-.3M249.4 253l.9-2.5 1 2.5"/>
<path d="M249.8 252.2h1.1M251.9 250.5v2.5h1.4M252.7 257.6l1.4-.1 .2-.4-.1-.5-.4-.2h-1.1v2.5M253.5 257.6l.8 1.3M256.7 256.7a.94 .94 0 0 0-1.6 .3l.2 .3 1.2 .5 .2 .7a1.08 1.08 0 0 1-1.6 0M257.5 257.8h2.2M258 250.5v2.5l-1.6-2.5v2.5M259.1 250.9a1.13 1.13 0 0 1 1.6 .2 1.13 1.13 0 0 1-.2 1.5 1.13 1.13 0 0 1-1.6-.1 1.13 1.13 0 0 1 .2-1.6zM261.2 250.5h1.6M262 250.5v2.5M262.2 258.1h-1.7l1.1-1.7v2.5M263.1 256.5a.49 .49 0 0 0 .2 .8 .9 .9 0 0 1 1 .4 .9 .9 0 0 1 0 1.1l-.9 .1-.5-.3a.92 .92 0 0 1 .2-1 .92 .92 0 0 1 .9-.3 .51 .51 0 0 0 .3-.8z"/>
<path d="M263.4 251.7h1M265 250.5h-1.6v2.5h1.6M266.6 256.4h-1.2l-.1 1.1a.87 .87 0 0 1 1.3 0 .87 .87 0 0 1-.2 1.3 .87 .87 0 0 1-1.2-.4M270.4 250.1h.8v3.7h-.8M271.8 257a.91 .91 0 0 0-1-.6 .91 .91 0 0 0-.8 .9v.6a.92 .92 0 0 0 .7 1 .92 .92 0 0 0 1.1-.6M272.7 256.7a.92 .92 0 0 1 1.1-.3 .92 .92 0 0 1 .6 .9v.6a.94 .94 0 0 1-1 1 .94 .94 0 0 1-.9-1zM275.2 258.9v-2.5l.9 2.5 1-2.5v2.5M278 258.9v-2.5l1 2.5 .9-2.5v2.5M280.8 256.4v1.8a.83 .83 0 0 0 .9 .7 .83 .83 0 0 0 .8-.7v-1.8M285.1 256.4v2.5l-1.7-2.5v2.5M286 256.4v2.5M288.6 257a.9 .9 0 0 0-1-.6 .9 .9 0 0 0-.7 .9v.6a.9 .9 0 0 0 .7 1 .9 .9 0 0 0 1-.6"/>
<path d="M289.1 258.9l.9-2.5 1 2.5M289.4 258.1h1.2M291.2 256.4h1.6M292 256.4v2.5M293.4 256.4v2.5M294.5 256.7a.92 .92 0 0 1 1-.3 .92 .92 0 0 1 .6 .9v.6a.94 .94 0 0 1-.9 1 .94 .94 0 0 1-.9-1zM298.6 256.4v2.5l-1.6-2.5v2.5M303.7 257a.9 .9 0 0 0-1-.6 .9 .9 0 0 0-.8 .9v.6a.9 .9 0 0 0 .7 1 .9 .9 0 0 0 1.1-.6M304.2 258.9l.9-2.5 1 2.5M304.5 258.1h1.2M306.6 257.6l1.4-.1 .3-.4-.1-.5-.5-.2h-1.1v2.5h1.1l.5-.3v-.8l-.5-.2M309.1 256.4v2.5h1.4"/>
<path d="M311.1 257.6h.9M312.6 256.4h-1.5v2.5h1.5M317.4 256.7a.93 .93 0 0 0-.9-.3 .93 .93 0 0 0-.8 .6l.2 .3 1.3 .6 .2 .6a1.08 1.08 0 0 1-1.7 0M318.2 257.6h1.6M318.2 256.4v2.5M319.8 256.4v2.5M320.4 258.9l1-2.5 .9 2.5M320.8 258.1h1.1M322.9 256.4v2.5h1.4M324.9 256.4v2.5h1.4M329.4 256.4v1.8a.83 .83 0 0 0 .8 .7 .83 .83 0 0 0 .8-.7v-1.8M333.5 256.7a.94 .94 0 0 0-1.7 .3l.3 .3 1.2 .5 .2 .7a1.08 1.08 0 0 1-1.7 0"/>
<path d="M334.3 257.6h.9M335.8 256.4h-1.5v2.5h1.5M338.7 256.4h1.6M339.5 256.4v2.5M340.7 256.4l.6 2.5 .5-2.5 .6 2.5 .6-2.5M343.7 256.4v2.5M346.2 256.7a.92 .92 0 0 0-.9-.3 .92 .92 0 0 0-.7 .6l.2 .3 1.3 .6 .1 .6a1.05 1.05 0 0 1-1.6 0M346.7 256.4h1.6M347.5 256.4v2.5M348.9 257.6h.9M350.4 256.4h-1.5v2.5h1.5M351.1 256.4h.9a1.32 1.32 0 0 1 .8 1.2 1.32 1.32 0 0 1-.8 1.3h-.9z"/>
<path d="M356.1 257.7h1.1a.65 .65 0 0 0 .6-.6 .65 .65 0 0 0-.6-.7h-1.1v2.5M358.2 258.9l.9-2.5 1 2.5M358.6 258.1h1.1M360.7 256.4v2.5M361.6 257.6l1.4-.1 .3-.4-.1-.5-.5-.2h-1.1v2.5M362.4 257.6l.9 1.3M364.1 258.8h.2zM230.8 270.1h-.8v3.7h.8M231.6 271.1l.5-.6 .7 .1 .3 .4-.4 .8-1.2 1.2h1.7M233.8 270.1h.8v3.7h-.8M237.4 267.1l.9-2.5 1 2.5M237.4 275.8h.9"/>
<path d="M237.8 266.3h1.1M238.9 274.7h-1.5v2.4M239 260.9a.93 .93 0 0 0-.9-.4 .93 .93 0 0 0-.7 .6l.2 .4 1.2 .4 .2 .8a1.12 1.12 0 0 1-1.6 0M239.2 271.1a.91 .91 0 0 0-1.1-.6 .91 .91 0 0 0-.7 1v.5a.92 .92 0 0 0 .7 1 .92 .92 0 0 0 1.1-.6M239.5 275.8l1.4-.1 .3-.3-.1-.5-.5-.2h-1.1v2.4M239.5 264.6h1.7M239.9 260.5v2.5M239.9 261.7h1.6M240.3 264.6v2.5M240.3 275.8l.9 1.3M241.5 260.5v2.5M241.6 271.1a.91 .91 0 0 0-1-.6 .91 .91 0 0 0-.7 1v.5a.89 .89 0 0 0 .9 1 .89 .89 0 0 0 .8-1h-.5"/>
<path d="M242.1 275a.92 .92 0 0 1 1.1-.3 .92 .92 0 0 1 .6 .9v.6a.94 .94 0 0 1-1 .9 .94 .94 0 0 1-.9-.9zM242.5 260.5v2.5M242.5 271.9h2.1M243.4 261.7h1M244.2 265.9h1.1a.65 .65 0 0 0 .6-.6 .65 .65 0 0 0-.6-.7h-1.1v2.5M244.6 277.1v-2.4l.9 2.4 1-2.4v2.4M244.9 260.5h-1.5v2.5h1.5M245.6 260.5v2.5h1.5M245.8 270.6a.83 .83 0 0 1 1.1 .4 1.16 1.16 0 0 1 .1 1.4 1.16 1.16 0 0 1-1.2 .5l-.4-1zM246.3 267.1l1-2.5 .9 2.5M246.7 266.3h1.2M247.6 260.5h.9a1.32 1.32 0 0 1 .8 1.3 1.32 1.32 0 0 1-.8 1.2h-.9z"/>
<path d="M249.5 272.2h-1.7l1.1-1.7v2.5M250.3 262.9h-.2h.2l-.2 .6M250.5 264.6v2.5l-1.7-2.5v2.5M251.4 265.8h1M251.5 275.2a.92 .92 0 0 0-1-.6 .92 .92 0 0 0-.7 1v.6a.92 .92 0 0 0 .7 .9 .92 .92 0 0 0 1-.6M252.7 273v-2.5l.9 2.5 1-2.5v2.5M252.9 264.6h-1.5v2.5h1.5M253.6 264.6v2.5h1.5M253.8 260.5v2.5M254 275.2a.92 .92 0 0 0-1-.6 .92 .92 0 0 0-.8 1v.6a.89 .89 0 0 0 .9 .9 .89 .89 0 0 0 .9-.9h-.6M254.7 261.7h1M254.8 276h2.1"/>
<path d="M255.9 270.6a1.24 1.24 0 0 1 1.5 .9 1.24 1.24 0 0 1-.8 1.5 1.3 1.3 0 0 1-1.2-.9 1.3 1.3 0 0 1 .5-1.5zM256.2 260.5h-1.5v2.5M257.8 270.5h1.6M258.1 274.8a.83 .83 0 0 1 1.2 .3 1.16 1.16 0 0 1 .1 1.4 1.16 1.16 0 0 1-1.3 .5l-.3-1zM258.1 265.8h1M258.6 270.5v2.5M259.3 261.8h1.1a.66 .66 0 0 0 .6-.6 .66 .66 0 0 0-.6-.7h-1.1v2.5M259.7 264.6h-1.6v2.5h1.6M260.4 270.6a1.24 1.24 0 0 1 1.4 .9 1.24 1.24 0 0 1-.7 1.5 1.3 1.3 0 0 1-1.3-.9 1.3 1.3 0 0 1 .6-1.5zM260.5 275.1l.6-.4v2.4M261.8 261.7l1.4-.1 .2-.6-.6-.5h-1v2.5M262 264.6v2.5l-1.6-2.5v2.5"/>
<path d="M262.6 271.7l1.4-.1 .3-.6-.6-.5h-1.1v2.5M262.6 261.7l.8 1.3M262.9 264.6h.9a1.32 1.32 0 0 1 .8 1.3 1.32 1.32 0 0 1-.8 1.2h-.9zM263.4 271.7l.9 1.3M264.4 260.9l.2-.3a1.23 1.23 0 0 1 1.5 .9 1.23 1.23 0 0 1-.8 1.5 1.28 1.28 0 0 1-1.1-.8 1.28 1.28 0 0 1 .2-1.3zM266.5 260.5l.9 2.5 1-2.5M266.6 275a.95 .95 0 0 0-1.6 .2l.2 .4 1.2 .4 .2 .8a1.12 1.12 0 0 1-1.6 0M267.4 275.8h1M268 265a.91 .91 0 0 1 1.1-.3 .91 .91 0 0 1 .6 .9v.6a.94 .94 0 0 1-1 .9 .94 .94 0 0 1-.9-.9zM269 274.7h-1.6v2.4h1.6M269 260.5v2.5M269.2 271.1a.9 .9 0 0 0-1-.6 .9 .9 0 0 0-.8 1v.5a.9 .9 0 0 0 .7 1 .9 .9 0 0 0 1.1-.6"/>
<path d="M269.7 273l.9-2.5 1 2.5M269.9 260.5h.8a1.32 1.32 0 0 1 .9 1.3 1.32 1.32 0 0 1-.9 1.2h-.8zM270 272.2h1.2M271.3 274.7v2.4l-1.6-2.4v2.4M272.1 264.6v2.5l-1.6-2.5v2.5M272.1 271.7l1.4-.1 .3-.4-.1-.4-.5-.3h-1.1v2.5h1.1l.5-.2v-.9l-.5-.2M272.4 261.7h.9M273.1 264.6v2.5h1.4M273.8 275a.95 .95 0 0 0-1.7 .2l.3 .4 1.1 .4 .3 .8a1.12 1.12 0 0 1-1.7 0M273.9 260.5h-1.5v2.5h1.5M274.6 260.5h.8a1.32 1.32 0 0 1 .9 1.3 1.32 1.32 0 0 1-.9 1.2h-.8zM274.6 270.5v2.5h1.4"/>
<path d="M274.7 264.6l1 1.2v1.3M275 274.8a1.16 1.16 0 0 1 1.4 1.1 1.16 1.16 0 0 1-1.4 1.1l-.5-.8 .1-1zM276.6 264.6l-.9 1.2M276.6 271.7h.9M277.2 267h.2zM277.2 275.8l1.4-.1 .2-.3-.1-.5-.4-.2h-1.1v2.4M277.3 262.9h-.2h.2l-.2 .6M278 275.8l.8 1.3M278.1 270.5h-1.5v2.5h1.5M281.8 277.1l.9-2.4 1 2.4M282.1 276.3h1.2M282.3 260.9a.93 .93 0 0 0-.9-.4 .93 .93 0 0 0-.8 .6l.2 .4 1.2 .4 .3 .8a1.12 1.12 0 0 1-1.7 0"/>
<path d="M282.9 270.9a.93 .93 0 0 0-.9-.4 .93 .93 0 0 0-.8 .6l.2 .4 1.3 .5 .2 .6a1.08 1.08 0 0 1-1.7 0M283.1 261.7h1.6M283.1 260.5v2.5M283.7 271.7h1.6M283.7 270.5v2.5M284.7 260.5v2.5M285.3 263l1-2.5 .9 2.5M285.3 270.5v2.5M285.7 262.2h1.2M285.9 273l1-2.5 .9 2.5M285.9 274.7v2.4l-1.6-2.4v2.4M286.3 272.2h1.2"/>
<path d="M286.9 274.7h.8a1.31 1.31 0 0 1 .8 1.2 1.31 1.31 0 0 1-.8 1.2h-.8zM287.8 260.5v2.5h1.4M288.4 270.5v2.5h1.4M289.8 260.5v2.5h1.4M290.4 270.5v2.5h1.4M293.4 275.2a.91 .91 0 0 0-1-.6 .91 .91 0 0 0-.7 1v.6a.91 .91 0 0 0 .7 .9 .91 .91 0 0 0 1-.6M294.3 261.7l1.4-.1 .2-.4-.1-.4-.5-.3h-1v2.5h1l.5-.2v-.9l-.5-.2M294.9 271.7l1.4-.1 .2-.4-.1-.4-.5-.3h-1v2.5h1a.65 .65 0 0 0 .6-.6 .65 .65 0 0 0-.6-.7M295.9 275.2a.91 .91 0 0 0-1-.6 .91 .91 0 0 0-.7 1v.6a.88 .88 0 0 0 .8 .9 .88 .88 0 0 0 .9-.9h-.6M296.7 261.7h1M296.7 276h2.2M297.3 271.7h1"/>
<path d="M298.3 260.5h-1.6v2.5h1.6M298.9 270.5h-1.6v2.5h1.6M300 274.8a.8 .8 0 0 1 1.2 .3 1.16 1.16 0 0 1 .1 1.4 1.16 1.16 0 0 1-1.3 .5 1.9 1.9 0 0 1 0-2.2zM301.1 260.5h1.7M301.9 260.5v2.5M302 271.7l1.5-.1 .2-.4-.1-.4-.5-.3h-1.1v2.5M302.9 271.7l.8 1.3M303.3 261.7h1M303.5 274.7h-1.2l-.1 1a.87 .87 0 0 1 1.3 0 .87 .87 0 0 1-.2 1.3 .87 .87 0 0 1-1.3-.4M304.9 260.5h-1.6v2.5h1.6M304.9 270.6a1.2 1.2 0 0 1 1.4 1.1 1.2 1.2 0 0 1-1.2 1.3 1.46 1.46 0 0 1-.2-2.4zM305.6 261.7l1.4-.1 .2-.4-.1-.4-.5-.3h-1v2.5"/>
<path d="M306.4 261.7l.8 1.3M307.1 270.5v1.8a.82 .82 0 0 0 .8 .7 .82 .82 0 0 0 .8-.7v-1.8M308 263v-2.5l1 2.5 .9-2.5v2.5M308.6 275.2a.92 .92 0 0 0-1-.6 .92 .92 0 0 0-.7 1v.6a.92 .92 0 0 0 .7 .9 .92 .92 0 0 0 1-.6M309.3 270.5h1.7M309.6 275a.92 .92 0 0 1 1-.3 .92 .92 0 0 1 .6 .9v.6a.94 .94 0 0 1-.9 .9 .94 .94 0 0 1-1-.9zM310.2 270.5v2.5M310.9 260.5v2.5M311.6 271.7h.9M312 277.1v-2.4l1 2.4 .9-2.4v2.4M313.1 270.5h-1.5v2.5h1.5M313.5 260.5v2.5l-1.7-2.5v2.5"/>
<path d="M313.8 270.5h.8a1.32 1.32 0 0 1 .9 1.3 1.32 1.32 0 0 1-.9 1.2h-.8zM314.1 263l.9-2.5 .9 2.5M314.4 262.2h1.2M314.9 277.1v-2.4l.9 2.4 1-2.4v2.4M316.2 260.5h1.6M317 260.5v2.5M317.7 274.7v1.7a.84 .84 0 0 0 .8 .7 .84 .84 0 0 0 .8-.7v-1.7M318.4 261.7h.9M319.9 260.5h-1.5v2.5h1.5M320.3 270.9a.93 .93 0 0 0-.9-.4 .93 .93 0 0 0-.7 .6l.2 .4 1.3 .5 .1 .6a1.08 1.08 0 0 1-1.6 0M320.6 260.5h.9a1.32 1.32 0 0 1 .8 1.3 1.32 1.32 0 0 1-.8 1.2h-.9zM321.1 271.7h1"/>
<path d="M321.9 274.7v2.4l-1.6-2.4v2.4M322.7 270.5h-1.6v2.5h1.6M322.9 274.7v2.4M323.3 271.8l1.5-.1 .2-.4-.1-.5-.5-.3h-1.1v2.5M325.2 260.5h1.7M325.5 273l.9-2.5 .9 2.5M325.5 275.2a.91 .91 0 0 0-1.1-.6 .91 .91 0 0 0-.7 1v.6a.91 .91 0 0 0 .7 .9 .91 .91 0 0 0 1.1-.6M325.8 272.2h1.2M326 277.1l.9-2.4 .9 2.4M326.1 260.5v2.5M326.3 276.3h1.2M327.6 260.9a.9 .9 0 0 1 1-.4 .9 .9 0 0 1 .6 1v.6a.94 .94 0 0 1-.9 .9 .94 .94 0 0 1-1-.9z"/>
<path d="M327.9 271.7l1.5-.1 .2-.4-.1-.4-.5-.3h-1.1v2.5M328.1 274.7h1.6M328.8 271.7l.8 1.3M328.9 274.7v2.4M330.1 273l.9-2.5 .9 2.5M330.3 274.7v2.4M330.4 272.2h1.2M331.4 275a.91 .91 0 0 1 1-.3 .91 .91 0 0 1 .6 .9v.6a.94 .94 0 0 1-.9 .9 .94 .94 0 0 1-1-.9zM332.2 270.5h1.6M332.5 261.8h1.1a.66 .66 0 0 0 .6-.6 .66 .66 0 0 0-.6-.7h-1.1v2.5M333 270.5v2.5M334.4 271.7h1"/>
<path d="M335 261.7h.9M335.5 274.7v2.4l-1.7-2.4v2.4M335.9 270.5h-1.5v2.5h1.5M336.5 260.5h-1.5v2.5h1.5M336.7 270.5v2.5h1.4M337.3 261.9h2.1M338.3 270.5l.9 1.2v1.3M340.2 270.5l-1 1.2M340.3 261.7l1.4-.1 .3-.4-.2-.4-.4-.3h-1.1v2.5h1.1l.4-.2v-.9l-.4-.2M340.5 275.2a.91 .91 0 0 0-1-.6 .91 .91 0 0 0-.7 1v.6a.91 .91 0 0 0 .7 .9 .91 .91 0 0 0 1-.6M341 277.1l1-2.4 .9 2.4M341.4 276.3h1.1"/>
<path d="M342.4 263l1-2.5 .9 2.5M342.8 262.2h1.2M343.5 275.8l1.4-.1 .2-.3-.1-.5-.4-.2h-1.1v2.4h1.1a.65 .65 0 0 0 .6-.6 .65 .65 0 0 0-.6-.7M344.9 261.7l1.4-.1 .2-.4-.1-.4-.4-.3h-1.1v2.5M345.7 261.7l.8 1.3M346 274.7v2.4h1.4M348 275.8h.9M349.5 274.7h-1.5v2.4h1.5M351.7 275a.95 .95 0 0 0-1.6 .2l.2 .4 1.2 .4 .2 .8a1.12 1.12 0 0 1-1.6 0M352.7 276.9v.2z"/>
<circle cx="378.9" cy="233.1" r=".45"/>
<circle cx="383" cy="233.1" r=".45"/>
<circle cx="386.1" cy="233.1" r=".45"/>
</g>
<g font-size="5.5">
<text x="58.4" y="25.9">OPERATOR / SAFETY / SENSOR DEVICE SCHEDULE</text>
<text x="59.6" y="119.9">ACTUATOR / INDICATOR / MOTOR DEVICE SCHEDULE</text>
<text x="86.6" y="221.5">CABLE GROUP SCHEDULE</text>
</g>
<g font-size="4.9">
<text x="385.2" y="273">010</text>
<text x="386.3" y="280.1">OF</text>
</g>
<text font-size="4" x="390.9" y="266.7">2026-09-07</text>
<g font-size="3.4">
<text x="16.3" y="32.4">Tag</text>
<text x="30.1" y="32.8">Device</text>
<text x="93.1" y="32.8">Location</text>
<text x="136.2" y="32.5">PLC / Safety Reference</text>
<text x="202.5" y="32.5">Cable Group</text>
<text x="16" y="39.3">ES-01</text>
<text x="30.1" y="38.9">Emergency Stop Mushroom PB</text>
<text x="93.1" y="39.3">Panel Door</text>
<text x="136.3" y="38.9">SR-01 Safety Circuit / DWG 006</text>
<text x="202.4" y="39.2">Door Harness</text>
<text x="16" y="45.6">PB-01</text>
<text x="30.3" y="45.6">Start Push Button</text>
<text x="93.1" y="45.6">Panel Door</text>
<text x="136.2" y="45.4">PLC P01 / TB-IN:02 / DWG 007</text>
<text x="202.4" y="45.6">Door Harness</text>
<text x="16" y="51.9">PB-02</text>
<text x="30.1" y="51.6">Normal Stop Push Button</text>
<text x="93.1" y="52">Panel Door</text>
<text x="136.2" y="51.7">PLC P02 / TB-IN:03 / DWG 007</text>
<text x="202.4" y="51.9">Door Harness</text>
<text x="16" y="58.3">PB-03</text>
<text x="30.1" y="58.3">PLC Alarm Reset Push Button</text>
<text x="93.1" y="58.3">Panel Door</text>
<text x="136.2" y="58.1">PLC P03 / TB-IN:04 / DWG 007</text>
<text x="202.4" y="58.2">Door Harness</text>
<text x="16" y="64.6">DR-01</text>
<text x="30.3" y="64.7">Guard Door Interlock</text>
<text x="93.1" y="64.7">Machine Guard Door</text>
<text x="136.3" y="64.3">Safety: DWG 006 / AUX: PLC P07</text>
<text x="202.5" y="64.6">CG-01</text>
<text x="16" y="71.1">PE-01</text>
<text x="30.1" y="71.1">Infeed Presence Sensor</text>
<text x="93.3" y="70.7">Conveyor Infeed</text>
<text x="136.2" y="70.9">PLC P04 / TB-IN:05</text>
<text x="202.5" y="71.1">CG-01</text>
<text x="16" y="77.4">PE-02</text>
<text x="30.4" y="77.5">Test Position Sensor</text>
<text x="93.4" y="77.5">Test Station</text>
<text x="136.2" y="77.2">PLC P05 / TB-IN:06</text>
<text x="202.5" y="77.4">CG-01</text>
<text x="16" y="83.8">PE-03</text>
<text x="30.3" y="83.9">Outfeed Confirm Sensor</text>
<text x="93.3" y="83.5">Conveyor Outfeed</text>
<text x="136.2" y="83.6">PLC P06 / TB-IN:07</text>
<text x="202.5" y="83.8">CG-01</text>
<text x="30.3" y="89.9">Clamp Closed Feedback</text>
<text x="93.4" y="89.9">Test Clamp</text>
<text x="16" y="90.2">LS-01</text>
<text x="136.2" y="90">PLC P08 / TB-IN:09</text>
<text x="202.5" y="90.2">CG-01</text>
<text x="16" y="96.5">LS-02</text>
<text x="30.1" y="96.6">PASS Gate Position</text>
<text x="93.1" y="96.5">PASS Gate</text>
<text x="136.2" y="96.3">PLC P09 / TB-IN:10</text>
<text x="202.5" y="96.5">CG-01</text>
<text x="16" y="102.8">LS-03</text>
<text x="30.1" y="102.8">FAIL Gate Position</text>
<text x="93.1" y="102.8">FAIL Gate</text>
<text x="136.2" y="102.6">PLC P0A / TB-IN:11</text>
<text x="202.5" y="102.8">CG-01</text>
<text x="16" y="109.1">LS-04</text>
<text x="30.1" y="109.1">RETEST Gate Position</text>
<text x="93.1" y="109.1">RETEST Gate</text>
<text x="136.2" y="108.9">PLC P0B / TB-IN:12</text>
<text x="202.5" y="109.1">CG-01</text>
<text x="16.3" y="126.3">Tag</text>
<text x="33.3" y="126.8">Device</text>
<text x="78.5" y="126.8">Location</text>
<text x="121.6" y="126.4">PLC Output / Terminal</text>
<text x="179.2" y="126.7">Power Bus</text>
<text x="216.5" y="126.4">Cable Group</text>
<text x="16.1" y="133.1">SOL-01</text>
<text x="33.5" y="132.8">Test Clamp Solenoid</text>
<text x="78.7" y="133.2">Test Station</text>
<text x="121.6" y="132.9">P22 / TB-OUT-ACT:01</text>
<text x="179.1" y="132.9">+24V_SAFE_ACT</text>
<text x="216.5" y="133.1">CG-02</text>
<text x="16.1" y="139.4">SOL-02</text>
<text x="33.3" y="139.5">PASS Gate Solenoid</text>
<text x="78.5" y="139.4">PASS Gate</text>
<text x="121.6" y="139.3">P23 / TB-OUT-ACT:02</text>
<text x="179.1" y="139.2">+24V_SAFE_ACT</text>
<text x="216.5" y="139.4">CG-02</text>
<text x="16.1" y="145.7">SOL-03</text>
<text x="33.3" y="145.8">FAIL Gate Solenoid</text>
<text x="78.5" y="145.7">FAIL Gate</text>
<text x="121.6" y="145.5">P24 / TB-OUT-ACT:03</text>
<text x="179.1" y="145.5">+24V_SAFE_ACT</text>
<text x="216.5" y="145.7">CG-02</text>
<text x="16.1" y="152">SOL-04</text>
<text x="33.3" y="152">RETEST Gate Solenoid</text>
<text x="78.5" y="152">RETEST Gate</text>
<text x="121.6" y="151.8">P25 / TB-OUT-ACT:04</text>
<text x="179.1" y="151.7">+24V_SAFE_ACT</text>
<text x="216.5" y="152">CG-02</text>
<text x="16" y="158.3">LT-01-G</text>
<text x="33.5" y="157.9">Tower Lamp Green</text>
<text x="78.5" y="158">Machine Cell Top</text>
<text x="121.6" y="158.1">P26 / TB-OUT-IND:01</text>
<text x="179.1" y="158.1">+24V_CTRL_OUT</text>
<text x="216.5" y="158.3">CG-03</text>
<text x="16" y="164.7">LT-01-Y</text>
<text x="33.5" y="164.4">Tower Lamp Yellow</text>
<text x="78.5" y="164.4">Machine Cell Top</text>
<text x="121.6" y="164.5">P27 / TB-OUT-IND:02</text>
<text x="179.1" y="164.5">+24V_CTRL_OUT</text>
<text x="216.5" y="164.7">CG-03</text>
<text x="16" y="171.1">LT-01-R</text>
<text x="33.5" y="170.7">Tower Lamp Red</text>
<text x="78.5" y="170.7">Machine Cell Top</text>
<text x="121.6" y="170.9">P28 / TB-OUT-IND:03</text>
<text x="179.1" y="170.9">+24V_CTRL_OUT</text>
<text x="216.5" y="171.1">CG-03</text>
<text x="16" y="177.5">BZ-01</text>
<text x="33.6" y="177.5">Alarm Buzzer</text>
<text x="78.5" y="177.1">Machine Cell Top</text>
<text x="121.6" y="177.3">P29 / TB-OUT-IND:04</text>
<text x="179.1" y="177.2">+24V_CTRL_OUT</text>
<text x="216.5" y="177.5">CG-03</text>
<text x="16" y="185.7">MTR-01</text>
<text x="33.5" y="185.3">Conveyor Motor</text>
<text x="78.6" y="185.4">Conveyor Drive End</text>
<text x="121.6" y="183.4">P20 / P21 → MCU-01 / DRV-01</text>
<text x="179.1" y="185.5">+V_MOTOR_SAFE</text>
<text x="216.5" y="185.7">CG-04</text>
<text x="121.8" y="187.6">TB-MTR:01 / 02 / 03</text>
<text x="16" y="193.5">NOTE:</text>
<text x="16.1" y="197.7">SOL-02, SOL-03, AND SOL-04 ARE MUTUALLY EXCLUSIVE.</text>
<text x="16.2" y="201.8">ONLY ONE SORT GATE SHALL BE ACTUATED PER SORTING CYCLE.</text>
<text x="16.1" y="207.4">SOL-01 THROUGH SOL-04 ARE FED FROM +24V_SAFE_ACT.</text>
<text x="16.3" y="211.5">ACTUATOR POWER IS REMOVED DURING E-STOP CONDITION.</text>
<text x="16.2" y="227.8">Cable Group</text>
<text x="44.3" y="228.1">Cable Function</text>
<text x="102.7" y="228.1">Connected Devices</text>
<text x="171.1" y="228.2">Panel Interface</text>
<text x="16" y="236.1">Door Harness</text>
<text x="44.1" y="235.8">Door Control / Safety Wiring</text>
<text x="102.6" y="234.1">ES-01 → SR-01</text>
<text x="102.6" y="238.2">PB-01~PB-03 → TB-IN</text>
<text x="171.2" y="236">SR-01 / TB-IN</text>
<text x="16.2" y="244.2">CG-00</text>
<text x="44.1" y="243.9">Main Power Incoming Cable</text>
<text x="102.6" y="243.9">External Supply → X1</text>
<text x="171.4" y="244.3">X1</text>
<text x="16.2" y="250.6">CG-01</text>
<text x="44.2" y="250.4">Sensor / Guard Field Cable</text>
<text x="102.6" y="250.4">DR-01, PE-01~PE-03, LS-01~LS-04</text>
<text x="171.4" y="250.4">TB-24V / TB-0V / TB-IN</text>
<text x="16.2" y="256.8">CG-02</text>
<text x="44.4" y="256.7">Actuator / Solenoid Cable</text>
<text x="102.7" y="256.8">SOL-01~SOL-04</text>
<text x="171.4" y="256.6">TB-OUT-ACT / TB-0V-ACT</text>
<text x="16.2" y="263.1">CG-03</text>
<text x="44.1" y="263.1">Indicator Cable</text>
<text x="102.6" y="262.9">LT-01-G/Y/R, BZ-01</text>
<text x="171.4" y="262.9">TB-OUT-IND / TB-0V-IND</text>
<text x="16.2" y="269.4">CG-04</text>
<text x="44.1" y="269.4">Motor Cable</text>
<text x="102.6" y="269.4">MTR-01</text>
<text x="171.4" y="269.4">TB-MTR</text>
<text x="16.2" y="275.6">CG-05</text>
<text x="44.3" y="275.7">Communication Cable</text>
<text x="102.6" y="275.6">PLC-01 RS-485 ↔ COM-01 RS-485</text>
<text x="171.4" y="275.6">TB-COM</text>
</g>
</svg>
